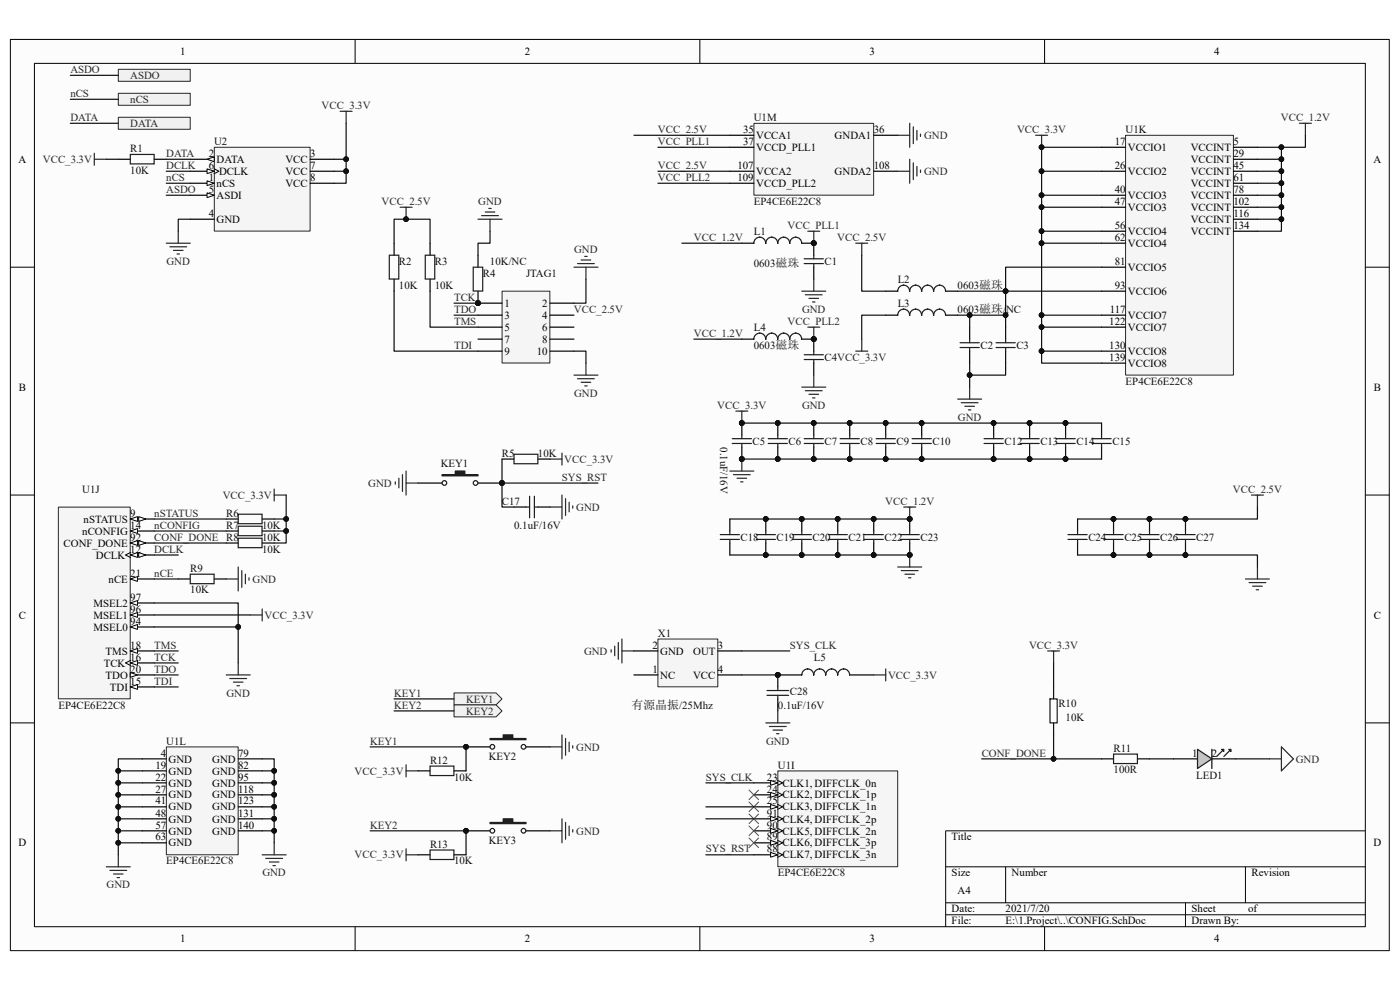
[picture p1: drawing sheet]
<svg xmlns="http://www.w3.org/2000/svg" width="297mm" height="210mm" viewBox="0 0 297 210" stroke-linecap="round" stroke-linejoin="round" font-family="sans-serif">
<path d="M2.2 8.4h292.5v193.3h-292.5z" fill="#fcfcfc"/>
<path d="M2.2 8.4h292.5v193.3h-292.5z" fill="none" stroke="#000" stroke-width=".21"/>
<path d="M7.3 13.5h282.3v183.1h-282.3z" fill="#fcfcfc"/>
<g fill="none" stroke="#000" stroke-width=".21">
<path d="M7.3 13.4h282.3v183.2h-282.3zM75.3 8.3v5.1M148.5 8.3v5.1M221.6 8.3v5.1M2.2 56.7h5.1M289.7 56.7h5M2.2 105h5.1M289.7 105h5M2.2 153.3h5.1M289.7 153.3h5M289.7 176.2h-89.1v20.4M75.3 196.6v5.1"/>
<path d="M148.5 196.6v5.1M200.6 183.9h89.1M200.6 191.5h89.1M200.6 194h89.1M213.3 183.9v7.6M221.6 196.6v5.1M251.5 191.5v5.1M264.2 183.9v7.6"/>
</g>
<path d="M83.6 51.6v2.5M83.6 59.2v2.6M91.2 51.6v2.5M91.2 59.2v2.6M101.4 54.1v2.6M101.4 61.8v2.5" fill="none" stroke="#000" stroke-width=".25"/>
<path d="M82.6 54.1h2v5.1h-2zM90.2 54.1h2v5.1h-2zM100.4 56.7h2v5h-2z" fill="none" stroke="#1c1c1c" stroke-width=".25"/>
<circle cx="101.4" cy="64.3" r=".5" fill="#0e0e0e" stroke="#0e0e0e" stroke-width=".21"/>
<path d="M72.2 23.6h2.5M73.4 23.6v2.6M35.3 51.6h5.1M36 52.4h3.6M36.8 53.1h2M37.6 53.9h.5M37.8 49v2.6" fill="none" stroke="#262626" stroke-width=".25"/>
<path d="M106.5 61.8h10.1v15.2h-10.1z" fill="#f5f5f5"/>
<path d="M106.5 61.8h10.1v15.2h-10.1z" fill="none" stroke="#262626" stroke-width=".21"/>
<path d="M101.4 64.3h5.1M101.4 66.9h5.1M101.4 69.4h5.1M101.4 71.9h5.1M101.4 74.5h5.1M116.7 64.3h5.1M116.7 66.9h5.1M116.7 69.4h5.1M116.7 71.9h5.1M116.7 74.5h5.1" fill="none" stroke="#000" stroke-width=".25"/>
<circle cx="101.4" cy="64.3" r=".5" fill="#0e0e0e" stroke="#0e0e0e" stroke-width=".21"/>
<path d="M45.5 31.3h20.3v17.7h-20.3z" fill="#f5f5f5"/>
<path d="M45.5 31.2h20.3v17.8h-20.3z" fill="none" stroke="#262626" stroke-width=".21"/>
<path d="M40.4 38.9h5" fill="none" stroke="#000" stroke-width=".25"/>
<path d="M43.9 38.4l1.5 .5-1.5 .5z" fill="#fcfcfc"/>
<path d="M43.9 38.4l1.5 .5-1.5 .5z" fill="none" stroke="#000" stroke-width=".21"/>
<path d="M40.4 33.8h5" fill="none" stroke="#000" stroke-width=".25"/>
<path d="M43.9 33.8l1.5-.5v1z" fill="#fcfcfc"/>
<path d="M43.9 33.8l1.5-.5v1z" fill="none" stroke="#000" stroke-width=".21"/>
<path d="M65.8 33.8h5.1M40.4 46.5h5M40.4 41.4h5" fill="none" stroke="#000" stroke-width=".25"/>
<path d="M43.9 40.9l1.5 .5-1.5 .5z" fill="#fcfcfc"/>
<path d="M45.4 35.8l1.1 .5-1.1 .5M43.9 40.9l1.5 .5-1.5 .5z" fill="none" stroke="#000" stroke-width=".21"/>
<path d="M40.4 36.3h5" fill="none" stroke="#000" stroke-width=".25"/>
<path d="M43.9 35.8l1.5 .5-1.5 .5z" fill="#fcfcfc"/>
<path d="M43.9 35.8l1.5 .5-1.5 .5z" fill="none" stroke="#000" stroke-width=".21"/>
<path d="M65.8 36.3h5.1M65.8 38.9h5.1" fill="none" stroke="#000" stroke-width=".25"/>
<path d="M160 26.2h25.3v15.2h-25.3z" fill="#f5f5f5"/>
<path d="M159.9 26.2h25.4v15.2h-25.4z" fill="none" stroke="#262626" stroke-width=".21"/>
<path d="M154.8 28.7h5.1M154.8 36.3h5.1M154.8 31.2h5.1M154.8 38.9h5.1M185.4 28.7h5M185.4 36.3h5M157.4 51.6h2.5M170.1 51.6h2.5v2.5M172.6 56.7v2.5M157.4 71.9h2.5M170.1 71.9h2.5v2.6M172.6 77v2.6" fill="none" stroke="#000" stroke-width=".25"/>
<g fill="#0e0e0e" stroke="#0e0e0e" stroke-width=".21">
<circle cx="172.6" cy="51.6" r=".5"/>
<circle cx="172.6" cy="71.9" r=".5"/>
</g>
<path d="M170.1 51.6a1.26 1.26 0 0 0-1.3-1.3 1.26 1.26 0 0 0-1.3 1.3 1.26 1.26 0 0 0-1.2-1.3 1.26 1.26 0 0 0-1.3 1.3 1.26 1.26 0 0 0-1.3-1.3 1.26 1.26 0 0 0-1.2 1.3h-.1a1.26 1.26 0 0 0-1.2-1.3 1.26 1.26 0 0 0-1.3 1.3M170.6 54.9h4.1M170.6 55.9h4.1M172.6 54.1v.8M172.6 55.9v.8M170.1 71.9a1.26 1.26 0 0 0-1.3-1.2 1.26 1.26 0 0 0-1.3 1.2 1.26 1.26 0 0 0-1.2-1.2 1.26 1.26 0 0 0-1.3 1.2 1.26 1.26 0 0 0-1.3-1.2 1.26 1.26 0 0 0-1.2 1.2h-.1a1.26 1.26 0 0 0-1.2-1.2 1.26 1.26 0 0 0-1.3 1.2M170.6 75.2h4.1M170.6 76.3h4.1M172.6 74.5v.7M172.6 76.3v.7" fill="none" stroke="#1c1c1c" stroke-width=".25"/>
<g fill="none" stroke="#262626" stroke-width=".25">
<path d="M190.4 28.7h2.6M190.4 36.3h2.6M193 26.2v5M193 33.8v5.1M193.8 26.9v3.6M193.8 34.5v3.6M194.5 27.7v2M194.5 35.3v2M195.3 28.4v.5M195.3 36.1v.5M171.4 49h2.5M172.6 49v2.6"/>
<path d="M172.6 59.2v2.6M170.1 61.8h5.1M170.9 62.5h3.5M171.4 69.4h2.5M171.6 63.3h2.1M172.4 64.1h.5M172.6 69.4v2.5M172.6 79.6v2.5M170.1 82.1h5.1M170.9 82.9h3.5M171.6 83.6h2.1M172.4 84.4h.5"/>
</g>
<path d="M165 163.6h25.4v20.3h-25.4z" fill="#f5f5f5"/>
<path d="M165 163.5h25.4v20.4h-25.4z" fill="none" stroke="#262626" stroke-width=".21"/>
<path d="M159.9 166.1h5.1" fill="none" stroke="#000" stroke-width=".25"/>
<path d="M165 165.6l1 .5-1 .5" fill="none" stroke="#000" stroke-width=".21"/>
<path d="M163.5 165.6l1.5 .5-1.5 .5z" fill="#fcfcfc"/>
<path d="M163.5 165.6l1.5 .5-1.5 .5zM165 168.1l1 .5-1 .5" fill="none" stroke="#000" stroke-width=".21"/>
<path d="M159.9 168.6h5.1" fill="none" stroke="#000" stroke-width=".25"/>
<path d="M163.5 168.1l1.5 .5-1.5 .5z" fill="#fcfcfc"/>
<path d="M163.5 168.1l1.5 .5-1.5 .5zM165 170.6l1 .5-1 .6" fill="none" stroke="#000" stroke-width=".21"/>
<path d="M159.9 171.1h5.1" fill="none" stroke="#000" stroke-width=".25"/>
<path d="M163.5 170.6l1.5 .5-1.5 .6z" fill="#fcfcfc"/>
<path d="M163.5 170.6l1.5 .5-1.5 .6zM165 173.2l1 .5-1 .5" fill="none" stroke="#000" stroke-width=".21"/>
<path d="M159.9 173.7h5.1" fill="none" stroke="#000" stroke-width=".25"/>
<path d="M163.5 173.2l1.5 .5-1.5 .5z" fill="#fcfcfc"/>
<path d="M163.5 173.2l1.5 .5-1.5 .5zM165 175.7l1 .5-1 .5" fill="none" stroke="#000" stroke-width=".21"/>
<path d="M159.9 176.2h5.1" fill="none" stroke="#000" stroke-width=".25"/>
<path d="M163.5 175.7l1.5 .5-1.5 .5z" fill="#fcfcfc"/>
<path d="M163.5 175.7l1.5 .5-1.5 .5zM165 178.3l1 .5-1 .5" fill="none" stroke="#000" stroke-width=".21"/>
<path d="M159.9 178.8h5.1" fill="none" stroke="#000" stroke-width=".25"/>
<path d="M163.5 178.3l1.5 .5-1.5 .5z" fill="#fcfcfc"/>
<path d="M163.5 178.3l1.5 .5-1.5 .5zM165 180.8l1 .5-1 .5" fill="none" stroke="#000" stroke-width=".21"/>
<path d="M159.9 181.3h5.1" fill="none" stroke="#000" stroke-width=".25"/>
<path d="M163.5 180.8l1.5 .5-1.5 .5z" fill="#fcfcfc"/>
<path d="M163.5 180.8l1.5 .5-1.5 .5z" fill="none" stroke="#000" stroke-width=".21"/>
<path d="M35.3 158.5h15.2v22.8h-15.2z" fill="#f5f5f5"/>
<path d="M35.3 158.4h15.2v22.9h-15.2z" fill="none" stroke="#262626" stroke-width=".21"/>
<g fill="none" stroke="#000" stroke-width=".25">
<path d="M165 148.3v2.5M170.1 143.2h-5.1v2.5M180.3 143.2h5.1M30.2 163.5h5.1M30.2 168.6h5.1M30.2 171.1h5.1M30.2 173.7h5.1M30.2 176.2h5.1M30.2 178.8h5.1M30.2 166.1h5.1M30.2 161h5.1M50.5 163.5h5.1"/>
<path d="M50.5 168.6h5.1M50.5 171.1h5.1M50.5 173.7h5.1M50.5 176.2h5.1M50.5 166.1h5.1M50.5 161h5.1"/>
</g>
<circle cx="165" cy="143.2" r=".5" fill="#0e0e0e" stroke="#0e0e0e" stroke-width=".21"/>
<path d="M162.7 147.5h4.6M162.7 146.5h4.6M165 145.7v.8M165 147.5v.8M180.2 143.2a1.26 1.26 0 0 0-1.2-1.3 1.26 1.26 0 0 0-1.3 1.3 1.26 1.26 0 0 0-1.2-1.3h-.1a1.26 1.26 0 0 0-1.2 1.3 1.26 1.26 0 0 0-1.3-1.3 1.26 1.26 0 0 0-1.3 1.3 1.26 1.26 0 0 0-1.2-1.3 1.26 1.26 0 0 0-1.3 1.3" fill="none" stroke="#1c1c1c" stroke-width=".25"/>
<g fill="none" stroke="#262626" stroke-width=".25">
<path d="M129.6 137.8v.5M130.4 137.1v2M131.2 136.3v3.6M131.9 135.5v5.1M131.9 138.1h2.6M162.5 153.3h5M163.2 154.1h3.6M164 154.9h2M164.8 155.6h.5M165 150.8v2.5M185.4 143.2h2.5M187.9 141.9v2.5"/>
<path d="M58.2 178.8v2.5M22.6 183.9h5M23.3 184.6h3.6M24.1 185.4h2M24.8 186.2h.5M25.1 181.3v2.6M55.6 181.3h5.1M56.4 182.1h3.5M57.1 182.9h2.1M57.9 183.6h.5"/>
</g>
<path d="M12.4 107.6h15.2v40.6h-15.2z" fill="#f5f5f5"/>
<path d="M12.4 107.6h15.2v40.6h-15.2z" fill="none" stroke="#262626" stroke-width=".21"/>
<path d="M27.6 145.7h5.1" fill="none" stroke="#000" stroke-width=".25"/>
<path d="M27.6 145.7l1.6-.5v1z" fill="#fcfcfc"/>
<path d="M27.6 145.7l1.6-.5v1z" fill="none" stroke="#000" stroke-width=".21"/>
<path d="M27.6 143.2h5.1" fill="none" stroke="#000" stroke-width=".25"/>
<path d="M27.6 142.7l1.6 .5-1.6 .5z" fill="#fcfcfc"/>
<path d="M27.6 142.7l1.6 .5-1.6 .5zM27.6 140.1l-1 .5 1 .5" fill="none" stroke="#000" stroke-width=".21"/>
<path d="M27.6 140.6h5.1" fill="none" stroke="#000" stroke-width=".25"/>
<path d="M27.6 140.6l1.6-.5v1z" fill="#fcfcfc"/>
<path d="M27.6 140.6l1.6-.5v1z" fill="none" stroke="#000" stroke-width=".21"/>
<path d="M27.6 138.1h5.1" fill="none" stroke="#000" stroke-width=".25"/>
<path d="M27.6 138.1l1.6-.5v1z" fill="#fcfcfc"/>
<path d="M27.6 138.1l1.6-.5v1z" fill="none" stroke="#000" stroke-width=".21"/>
<path d="M27.6 133h5.1" fill="none" stroke="#000" stroke-width=".25"/>
<path d="M27.6 133l1.6-.5v1z" fill="#fcfcfc"/>
<path d="M27.6 133l1.6-.5v1z" fill="none" stroke="#000" stroke-width=".21"/>
<path d="M27.6 130.4h5.1" fill="none" stroke="#000" stroke-width=".25"/>
<path d="M27.6 130.4l1.6-.5v1.1z" fill="#fcfcfc"/>
<path d="M27.6 130.4l1.6-.5v1.1z" fill="none" stroke="#000" stroke-width=".21"/>
<path d="M27.6 127.9h5.1" fill="none" stroke="#000" stroke-width=".25"/>
<path d="M27.6 127.9l1.6-.5v1z" fill="#fcfcfc"/>
<path d="M27.6 127.9l1.6-.5v1z" fill="none" stroke="#000" stroke-width=".21"/>
<path d="M27.6 122.8h5.1" fill="none" stroke="#000" stroke-width=".25"/>
<path d="M27.6 122.8l1.6-.5v1z" fill="#fcfcfc"/>
<path d="M27.6 117.2l-1 .5 1 .5M27.6 122.8l1.6-.5v1z" fill="none" stroke="#000" stroke-width=".21"/>
<path d="M27.6 117.7h5.1" fill="none" stroke="#000" stroke-width=".25"/>
<path d="M27.6 117.7l1.6-.5v1z" fill="#fcfcfc"/>
<path d="M27.6 117.7l1.6-.5v1z" fill="none" stroke="#000" stroke-width=".21"/>
<path d="M29.4 117.2l1.5 .5-1.5 .5z" fill="#fcfcfc"/>
<path d="M29.4 117.2l1.5 .5-1.5 .5z" fill="none" stroke="#000" stroke-width=".21"/>
<path d="M27.6 115.2h5.1" fill="none" stroke="#000" stroke-width=".25"/>
<path d="M27.6 115.2l1.6-.5v1z" fill="#fcfcfc"/>
<path d="M27.6 115.2l1.6-.5v1z" fill="none" stroke="#000" stroke-width=".21"/>
<path d="M29.4 114.7l1.5 .5-1.5 .5z" fill="#fcfcfc"/>
<path d="M29.4 114.7l1.5 .5-1.5 .5z" fill="none" stroke="#000" stroke-width=".21"/>
<path d="M27.6 112.6h5.1" fill="none" stroke="#000" stroke-width=".25"/>
<path d="M27.6 112.6l1.6-.5v1.1z" fill="#fcfcfc"/>
<path d="M27.6 112.6l1.6-.5v1.1z" fill="none" stroke="#000" stroke-width=".21"/>
<path d="M27.6 110.1h5.1" fill="none" stroke="#000" stroke-width=".25"/>
<path d="M27.6 110.1l1.6-.5v1z" fill="#fcfcfc"/>
<path d="M27.6 110.1l1.6-.5v1z" fill="none" stroke="#000" stroke-width=".21"/>
<path d="M29.4 109.6l1.5 .5-1.5 .5z" fill="#fcfcfc"/>
<path d="M29.4 109.6l1.5 .5-1.5 .5z" fill="none" stroke="#000" stroke-width=".21"/>
<path d="M48 110.1h2.5M55.6 110.1h2.6" fill="none" stroke="#000" stroke-width=".25"/>
<path d="M50.5 109.1h5.1v2h-5.1z" fill="none" stroke="#1c1c1c" stroke-width=".25"/>
<path d="M58.2 103.7v2.6M58.2 105h2.5" fill="none" stroke="#262626" stroke-width=".25"/>
<path d="M238.8 28.7h22.9v50.9h-22.9z" fill="#f5f5f5"/>
<path d="M238.8 28.7h22.9v50.9h-22.9z" fill="none" stroke="#262626" stroke-width=".21"/>
<g fill="none" stroke="#000" stroke-width=".25">
<path d="M233.7 31.2h5.1M233.7 36.3h5.1M261.7 31.2h5.1M261.7 33.8h5.1M261.7 36.3h5.1M261.7 38.9h5.1M233.7 41.4h5.1M233.7 44h5.1M233.7 49h5.1M233.7 51.6h5.1M233.7 56.7h5.1M261.7 41.4h5.1"/>
<path d="M261.7 44h5.1M261.7 46.5h5.1M261.7 49h5.1M205.7 69.4v2.5M205.7 74.5v2.5M213.3 69.4v2.5M213.3 74.5v2.5M233.7 61.8h5.1M233.7 66.9h5.1M233.7 69.4h5.1M233.7 74.5h5.1M233.7 77h5.1"/>
<path d="M157.4 89.7v2.6M157.4 94.8v2.6M165 89.7v2.6M165 94.8v2.6M172.6 89.7v2.6M172.6 94.8v2.6M180.3 89.7v2.6M180.3 94.8v2.6M187.9 89.7v2.6M187.9 94.8v2.6M195.5 89.7v2.6M195.5 94.8v2.6"/>
<path d="M210.8 89.7v2.6M210.8 94.8v2.6M218.4 89.7v2.6M218.4 94.8v2.6M226.1 89.7v2.6M226.1 94.8v2.6M233.7 89.7v2.6M233.7 94.8v2.6M154.8 110.1v2.5M154.8 115.2v2.5M162.5 110.1v2.5M162.5 115.2v2.5"/>
<path d="M170.1 110.1v2.5M170.1 115.2v2.5M177.7 110.1v2.5M177.7 115.2v2.5M185.4 110.1v2.5M185.4 115.2v2.5M193 110.1v2.5M193 115.2v2.5M228.6 110.1v2.5M228.6 115.2v2.5M236.2 110.1v2.5M236.2 115.2v2.5"/>
<path d="M243.9 110.1v2.5M243.9 115.2v2.5M251.5 110.1v2.5M251.5 115.2v2.5M223.5 145.7v2.6M223.5 153.3v2.6M257.1 158.9v4.1M249 161h5M257.1 161h5.1"/>
</g>
<g fill="none" stroke="#262626" stroke-width=".25">
<path d="M219.7 28.7h2.5M221 28.7v2.5M275.7 26.2h2.5M276.9 26.2v2.5M154.8 99.9h5.1M156.1 87.2h2.5M157.4 87.2v2.5M157.4 97.4v2.5M155.6 100.7h3.6M156.4 101.4h2M157.1 102.2h.5M191.7 107.6h2.6"/>
<path d="M193 107.6v2.5M193 117.7v2.6M265.5 105h2.5M266.8 105v2.6M53.1 130.4h2.5M55.6 129.2v2.5M190.4 120.3h5.1M191.2 121h3.6M192 121.8h2M192.7 122.6h.5M222.2 138.1h2.6M223.5 138.1v2.5"/>
<path d="M264.2 122.8h5.1M265 123.6h3.5M265.7 124.3h2.1M266.5 125.1h.5M266.8 120.3v2.5M48 143.2h5.1M48.8 143.9h3.5M49.5 144.7h2.1M50.3 145.5h.5M50.5 140.6v2.6M271.8 158.4l2.6 2.6-2.6 2.5zM269.3 161h2.5"/>
</g>
<g fill="#0e0e0e" stroke="#0e0e0e" stroke-width=".21">
<circle cx="221" cy="31.2" r=".5"/>
<circle cx="157.4" cy="97.4" r=".5"/>
<circle cx="157.4" cy="89.7" r=".5"/>
<circle cx="165" cy="97.4" r=".5"/>
<circle cx="165" cy="89.7" r=".5"/>
<circle cx="172.6" cy="97.4" r=".5"/>
<circle cx="172.6" cy="89.7" r=".5"/>
<circle cx="180.3" cy="97.4" r=".5"/>
<circle cx="180.3" cy="89.7" r=".5"/>
<circle cx="187.9" cy="97.4" r=".5"/>
<circle cx="187.9" cy="89.7" r=".5"/>
<circle cx="195.5" cy="97.4" r=".5"/>
<circle cx="195.5" cy="89.7" r=".5"/>
<circle cx="210.8" cy="97.4" r=".5"/>
<circle cx="210.8" cy="89.7" r=".5"/>
<circle cx="218.4" cy="97.4" r=".5"/>
<circle cx="218.4" cy="89.7" r=".5"/>
<circle cx="226" cy="97.4" r=".5"/>
<circle cx="226" cy="89.7" r=".5"/>
<circle cx="162.4" cy="117.7" r=".5"/>
<circle cx="162.4" cy="110.1" r=".5"/>
<circle cx="170.1" cy="117.7" r=".5"/>
<circle cx="170.1" cy="110.1" r=".5"/>
<circle cx="177.7" cy="117.7" r=".5"/>
<circle cx="177.7" cy="110.1" r=".5"/>
<circle cx="185.3" cy="117.7" r=".5"/>
<circle cx="185.3" cy="110.1" r=".5"/>
<circle cx="193" cy="117.7" r=".5"/>
<circle cx="193" cy="110.1" r=".5"/>
<circle cx="236.2" cy="117.7" r=".5"/>
<circle cx="236.2" cy="110.1" r=".5"/>
<circle cx="243.9" cy="117.7" r=".5"/>
<circle cx="243.9" cy="110.1" r=".5"/>
<circle cx="251.5" cy="117.7" r=".5"/>
<circle cx="251.5" cy="110.1" r=".5"/>
</g>
<g fill="none" stroke="#1c1c1c" stroke-width=".25">
<path d="M203.7 72.7h4M203.7 73.7h4M205.7 71.9v.8M205.7 73.7v.8M211.3 72.7h4.1M211.3 73.7h4.1M213.3 71.9v.8M213.3 73.7v.8M155.3 93.1h4.1M155.3 94.1h4.1M157.4 92.3v.8M157.4 94.1v.7"/>
<path d="M163 93.1h4M163 94.1h4M165 92.3v.8M165 94.1v.7M170.6 93.1h4.1M170.6 94.1h4.1M172.6 92.3v.8M172.6 94.1v.7M178.2 93.1h4.1M178.2 94.1h4.1M180.3 92.3v.8M180.3 94.1v.7"/>
<path d="M185.9 93.1h4M185.9 94.1h4M187.9 92.3v.8M187.9 94.1v.7M193.5 93.1h4.1M193.5 94.1h4.1M195.5 92.3v.8M195.5 94.1v.7M208.8 93.1h4M208.8 94.1h4M210.8 92.3v.8M210.8 94.1v.7"/>
<path d="M216.4 93.1h4.1M216.4 94.1h4.1M218.4 92.3v.8M218.4 94.1v.7M224 93.1h4.1M224 94.1h4.1M226.1 92.3v.8M226.1 94.1v.7M231.7 93.1h4M231.7 94.1h4M233.7 92.3v.8M233.7 94.1v.7"/>
<path d="M152.8 113.4h4.1M152.8 114.4h4.1M154.8 112.6v.8M154.8 114.4v.8M160.4 113.4h4.1M160.4 114.4h4.1M162.5 112.6v.8M162.5 114.4v.8M168.1 113.4h4M168.1 114.4h4M170.1 112.6v.8M170.1 114.4v.8"/>
<path d="M175.7 113.4h4.1M175.7 114.4h4.1M177.7 112.6v.8M177.7 114.4v.8M183.3 113.4h4.1M183.3 114.4h4.1M185.4 112.6v.8M185.4 114.4v.8M191 113.4h4M191 114.4h4M193 112.6v.8M193 114.4v.8"/>
<path d="M226.6 113.4h4M226.6 114.4h4M228.6 112.6v.8M228.6 114.4v.8M234.2 113.4h4.1M234.2 114.4h4.1M236.2 112.6v.8M236.2 114.4v.8M241.8 113.4h4.1M241.8 114.4h4.1M243.9 112.6v.8M243.9 114.4v.8"/>
<path d="M249.5 113.4h4M249.5 114.4h4M251.5 112.6v.8M251.5 114.4v.8M222.8 148.3h1.5v5h-1.5z"/>
</g>
<path d="M254 158.9l3.1 2.1-3.1 2z" fill="#c0c0c0"/>
<path d="M254 158.9l3.1 2.1-3.1 2z" fill="none" stroke="#1c1c1c" stroke-width=".25"/>
<path d="M259.1 158.9h.5v.5z" fill="#c0c0c0"/>
<path d="M259.1 158.9h.5v.5z" fill="none" stroke="#1c1c1c" stroke-width=".21"/>
<path d="M260.7 158.9h.5v.5z" fill="#c0c0c0"/>
<path d="M260.7 158.9h.5v.5z" fill="none" stroke="#1c1c1c" stroke-width=".21"/>
<path d="M259.4 159.2l-1.3 1.3M260.9 159.2l-1.3 1.3" fill="none" stroke="#1c1c1c" stroke-width=".25"/>
<path d="M88.7 102.5h5.1M101.4 102.5h5.1" fill="none" stroke="#000" stroke-width=".25"/>
<circle cx="106.5" cy="102.5" r=".5" fill="#0e0e0e" stroke="#0e0e0e" stroke-width=".21"/>
<path d="M93.8 100.7h2.8v-.8h2v.8h2.8v.2h-7.6z" fill-rule="evenodd" fill="#1c1c1c"/>
<g fill="none" stroke="#1c1c1c" stroke-width=".25">
<path d="M109 96.4h5.1v2h-5.1zM50.5 111.6h5.1v2h-5.1zM50.5 114.2h5.1v2h-5.1zM93.8 100.7h2.8v-.8h2v.8h2.8v.2h-7.6zM111.6 107.6h.7M112.3 105.3v4.5M113.4 107.6h.7M113.4 105.3v4.5"/>
<circle cx="94.3" cy="102.5" r=".5"/>
<circle cx="100.9" cy="102.5" r=".5"/>
</g>
<g fill="#0e0e0e" stroke="#0e0e0e" stroke-width=".21">
<circle cx="106.5" cy="102.5" r=".5"/>
<circle cx="86.1" cy="46.5" r=".5"/>
</g>
<g fill="none" stroke="#262626" stroke-width=".25">
<path d="M84.9 44h2.5M86.1 44v2.5M101.4 46.5h5.1M102.2 45.7h3.5M102.9 45h2.1M103.7 44.2h.5M104 46.5v2.5M121.8 56.7h5M122.5 55.9h3.6M123.3 55.2h2M124 54.4h.6M124.3 56.7v2.5"/>
<path d="M121.8 79.6h5M124.3 77v2.6M86.1 99.9v5.1M116.7 97.4h2.5M119.2 96.1v2.5M122.5 80.3h3.6M123.3 81.1h2M124 81.9h.6M83.9 102.2v.5M84.6 101.4v2.1M85.4 100.7v3.5M86.1 102.5h2.6"/>
<path d="M116.7 107.6h2.5M119.2 105v5.1M120 105.8v3.5M120.7 106.5v2.1M121.5 107.3v.5"/>
</g>
<path d="M106.5 97.4h2.5M114.1 97.4h2.6M48 112.6h2.5M48 115.2h2.5M55.6 112.6h2.6M55.6 115.2h2.6M109 107.6h2.6M114.1 107.6h2.6" fill="none" stroke="#000" stroke-width=".25"/>
<path d="M139.6 135.6h12.7v10.1h-12.7z" fill="#f5f5f5"/>
<path d="M139.6 135.6h12.7v10.1h-12.7z" fill="none" stroke="#262626" stroke-width=".21"/>
<path d="M37.8 122.8h2.6M45.4 122.8h2.6M134.5 138.1h5.1M152.3 138.1h5.1M134.5 143.2h5.1M152.3 143.2h5.1M233.7 161h2.5M241.3 161h2.6" fill="none" stroke="#000" stroke-width=".25"/>
<path d="M40.4 121.8h5v2h-5zM236.2 160h5.1v2h-5.1z" fill="none" stroke="#1c1c1c" stroke-width=".25"/>
<path d="M48 122.8h2.5M50.5 120.3v5.1M51.3 121v3.6M52.1 121.8v2M52.8 122.6v.5" fill="none" stroke="#262626" stroke-width=".25"/>
<g fill="#f0f0f0" stroke="#262626" stroke-width=".21">
<path d="M25.1 14.7h15.3v2.5h-15.3z" fill-rule="evenodd"/>
<path d="M25.1 19.8h15.3v2.5h-15.3z" fill-rule="evenodd"/>
<path d="M25.1 24.9h15.3v2.5h-15.3z" fill-rule="evenodd"/>
</g>
<path d="M187.9 61.8h2.5M187.9 66.9h2.5M200.6 61.8h2.6M200.6 66.9h2.6M98.9 158.4h5.1M111.6 158.4h5.1" fill="none" stroke="#000" stroke-width=".25"/>
<path d="M193 61.8a1.26 1.26 0 0 0-1.3-1.3 1.26 1.26 0 0 0-1.3 1.3M193 66.9v-.1a1.26 1.26 0 0 0-1.3-1.2 1.26 1.26 0 0 0-1.3 1.3M195.5 61.8a1.26 1.26 0 0 0-1.2-1.3h-.1a1.26 1.26 0 0 0-1.2 1.3M195.5 66.9v-.1a1.26 1.26 0 0 0-1.2-1.2h-.1a1.26 1.26 0 0 0-1.2 1.3M198 61.8a1.26 1.26 0 0 0-1.2-1.3 1.26 1.26 0 0 0-1.3 1.3M198 66.9v-.1a1.26 1.26 0 0 0-1.2-1.2 1.26 1.26 0 0 0-1.3 1.3M200.6 61.8a1.26 1.26 0 0 0-1.3-1.3 1.26 1.26 0 0 0-1.2 1.3M200.6 66.9v-.1a1.26 1.26 0 0 0-1.3-1.2 1.26 1.26 0 0 0-1.2 1.3" fill="none" stroke="#1c1c1c" stroke-width=".25"/>
<path d="M181.5 51.6h2.6M182.8 51.6v2.5M181.5 74.5h2.6M182.8 71.9v2.6M203.2 84.7h5M203.9 85.4h3.6M204.7 86.2h2M205.5 86.9h.5M205.7 82.1v2.6" fill="none" stroke="#262626" stroke-width=".25"/>
<path d="M158.9 167.6l2 2M158.9 170.1l2 2.1M158.9 177.8l2 2M158.9 172.7l2 2M158.9 175.2l2 2.1M160.9 167.6l-2 2M160.9 170.1l-2 2.1M160.9 177.8l-2 2M160.9 172.7l-2 2M160.9 175.2l-2 2.1" fill="none" stroke="#4c4c4c" stroke-width=".21"/>
<circle cx="98.9" cy="158.4" r=".5" fill="#0e0e0e" stroke="#0e0e0e" stroke-width=".21"/>
<path d="M104 156.7h2.8v-.8h2v.8h2.8v.2h-7.6z" fill-rule="evenodd" fill="#1c1c1c"/>
<g fill="none" stroke="#1c1c1c" stroke-width=".25">
<path d="M104 156.7h2.8v-.8h2v.8h2.8v.2h-7.6zM91.2 162.5h5.1v2h-5.1z"/>
<circle cx="104.4" cy="158.4" r=".5"/>
<circle cx="111.1" cy="158.4" r=".5"/>
</g>
<g fill="#0e0e0e" stroke="#0e0e0e" stroke-width=".21">
<circle cx="98.9" cy="158.4" r=".5"/>
<circle cx="98.9" cy="176.2" r=".5"/>
</g>
<path d="M116.7 158.4h2.5M119.2 155.9v5.1M120 156.7v3.5M120.7 157.4v2M121.5 158.2v.5M86.1 162.2v2.6M86.1 163.5h2.6" fill="none" stroke="#262626" stroke-width=".25"/>
<path d="M88.7 163.5h2.5M96.3 163.5h2.6M98.9 176.2h5.1M111.6 176.2h5.1" fill="none" stroke="#000" stroke-width=".25"/>
<path d="M104 174.5h2.8v-.8h2v.8h2.8v.2h-7.6z" fill-rule="evenodd" fill="#1c1c1c"/>
<g fill="none" stroke="#1c1c1c" stroke-width=".25">
<path d="M27.6 32.8h5.1v2h-5.1zM104 174.5h2.8v-.8h2v.8h2.8v.2h-7.6zM91.2 180.3h5.1v2h-5.1z"/>
<circle cx="104.4" cy="176.2" r=".5"/>
<circle cx="111.1" cy="176.2" r=".5"/>
</g>
<g fill="#0e0e0e" stroke="#0e0e0e" stroke-width=".21">
<circle cx="98.9" cy="176.2" r=".5"/>
<circle cx="101.4" cy="64.3" r=".5"/>
<circle cx="165" cy="143.2" r=".5"/>
<circle cx="25.1" cy="163.5" r=".5"/>
<circle cx="25.1" cy="166" r=".5"/>
<circle cx="25.1" cy="168.6" r=".5"/>
<circle cx="25.1" cy="171.1" r=".5"/>
<circle cx="25.1" cy="173.7" r=".5"/>
<circle cx="25.1" cy="176.2" r=".5"/>
<circle cx="25.1" cy="178.8" r=".5"/>
<circle cx="58.2" cy="163.5" r=".5"/>
<circle cx="58.2" cy="166" r=".5"/>
<circle cx="58.2" cy="168.6" r=".5"/>
<circle cx="58.2" cy="171.1" r=".5"/>
<circle cx="58.2" cy="173.7" r=".5"/>
<circle cx="58.2" cy="176.2" r=".5"/>
<circle cx="221" cy="36.3" r=".5"/>
<circle cx="221" cy="41.4" r=".5"/>
<circle cx="221" cy="43.9" r=".5"/>
<circle cx="221" cy="49" r=".5"/>
<circle cx="221" cy="51.6" r=".5"/>
<circle cx="221" cy="74.5" r=".5"/>
<circle cx="271.8" cy="46.5" r=".5"/>
<circle cx="271.8" cy="43.9" r=".5"/>
<circle cx="271.8" cy="41.4" r=".5"/>
<circle cx="271.8" cy="38.9" r=".5"/>
<circle cx="271.8" cy="36.3" r=".5"/>
<circle cx="271.8" cy="33.8" r=".5"/>
<circle cx="271.8" cy="31.2" r=".5"/>
<circle cx="157.4" cy="89.7" r=".5"/>
<circle cx="165" cy="89.7" r=".5"/>
<circle cx="172.6" cy="89.7" r=".5"/>
<circle cx="180.3" cy="89.7" r=".5"/>
<circle cx="187.9" cy="89.7" r=".5"/>
<circle cx="195.5" cy="89.7" r=".5"/>
<circle cx="210.8" cy="89.7" r=".5"/>
<circle cx="218.4" cy="89.7" r=".5"/>
<circle cx="226" cy="89.7" r=".5"/>
<circle cx="157.4" cy="97.4" r=".5"/>
<circle cx="165" cy="97.4" r=".5"/>
<circle cx="172.6" cy="97.4" r=".5"/>
<circle cx="180.3" cy="97.4" r=".5"/>
<circle cx="187.9" cy="97.4" r=".5"/>
<circle cx="195.5" cy="97.4" r=".5"/>
<circle cx="210.8" cy="97.4" r=".5"/>
<circle cx="218.4" cy="97.4" r=".5"/>
<circle cx="226" cy="97.4" r=".5"/>
<circle cx="193" cy="110.1" r=".5"/>
<circle cx="185.3" cy="110.1" r=".5"/>
<circle cx="177.7" cy="110.1" r=".5"/>
<circle cx="170.1" cy="110.1" r=".5"/>
<circle cx="162.4" cy="110.1" r=".5"/>
<circle cx="162.4" cy="117.7" r=".5"/>
<circle cx="170.1" cy="117.7" r=".5"/>
<circle cx="177.7" cy="117.7" r=".5"/>
<circle cx="185.3" cy="117.7" r=".5"/>
<circle cx="193" cy="117.7" r=".5"/>
<circle cx="106.5" cy="102.5" r=".5"/>
<circle cx="60.7" cy="110.1" r=".5"/>
<circle cx="60.7" cy="112.6" r=".5"/>
<circle cx="86.1" cy="46.5" r=".5"/>
<circle cx="73.4" cy="33.8" r=".5"/>
<circle cx="73.4" cy="36.3" r=".5"/>
<circle cx="251.5" cy="117.7" r=".5"/>
<circle cx="243.9" cy="117.7" r=".5"/>
<circle cx="236.2" cy="117.7" r=".5"/>
<circle cx="251.5" cy="110.1" r=".5"/>
<circle cx="243.9" cy="110.1" r=".5"/>
<circle cx="236.2" cy="110.1" r=".5"/>
<circle cx="50.5" cy="133" r=".5"/>
<circle cx="221" cy="69.4" r=".5"/>
<circle cx="221" cy="66.8" r=".5"/>
<circle cx="221" cy="31.2" r=".5"/>
<circle cx="213.3" cy="61.8" r=".5"/>
<circle cx="205.7" cy="66.8" r=".5"/>
<circle cx="205.7" cy="79.6" r=".5"/>
<circle cx="223.5" cy="161" r=".5"/>
<circle cx="98.9" cy="158.4" r=".5"/>
<circle cx="213.3" cy="66.8" r=".5"/>
</g>
<path d="M20 32.5v2.6M20 33.8h2.6M116.7 176.2h2.5M119.2 173.7v5.1M120 174.5v3.5M120.7 175.2v2.1M121.5 176v.5M86.1 180.1v2.5M86.1 181.3h2.6" fill="none" stroke="#262626" stroke-width=".25"/>
<path d="M25.1 33.8h2.5M32.7 33.8h2.6M88.7 181.3h2.5M96.3 181.3h2.6" fill="none" stroke="#000" stroke-width=".25"/>
<g fill="none" stroke="#0e0e0e" stroke-width=".25">
<path d="M14.9 16h10.2M14.9 21.1h10.2M14.9 26.2h10.2M22.6 33.8h2.5M35.3 36.3h5.1M35.3 38.9h5.1M35.3 33.8h5.1M70.9 36.3h2.5M70.9 33.8h2.5M73.4 26.2v12.7h-2.5M134.5 28.7h20.3M139.6 36.3h15.2"/>
<path d="M139.6 38.9h15.2M139.6 31.2h15.2M221 36.3h12.7M233.7 31.2h-12.7v45.8h12.7M266.8 36.3h5M266.8 38.9h5M266.8 33.8h5M271.8 31.2v17.8h-5M276.9 28.7v2.5h-10.1M35.3 41.4h5.1M40.4 46.5h-2.6v2.5M83.6 51.6v-5.1h7.6v5.1"/>
<path d="M104 49v2.6h-2.6v2.5M124.3 59.2v5.1h-2.5M144.7 51.6h12.7M182.8 54.1v7.7h5.1M221 41.4h12.7M221 44h12.7M221 49h12.7M221 51.6h12.7M233.7 56.7h-20.4v10.2M266.8 41.4h5M266.8 44h5M266.8 46.5h5"/>
<path d="M83.6 61.8v12.7h17.8M91.2 61.8v7.6h10.2M96.3 64.3h5.1M96.3 66.9h5.1M121.8 74.5h2.5v2.5M147.2 71.9h10.2M187.9 66.9h-5.1v5M203.2 61.8h30.5M203.2 66.9h10.1v2.5M205.7 77v5.1M205.7 66.9v2.5M213.3 77v2.6h-7.6"/>
<path d="M221 66.9h12.7M221 74.5h12.7M221 69.4h12.7M106.5 97.4v5.1h20.3M157.4 89.7h76.3M157.4 97.4h76.3M32.7 110.1h15.3M32.7 112.6h15.3M32.7 115.2h15.3M32.7 117.7h5.1M58.2 110.1h2.5v2.5h-2.5M60.7 112.6v2.6h-2.5"/>
<path d="M60.7 105v5.1M106.5 102.5v5.1h2.5M154.8 110.1h38.2M154.8 117.7h38.2M228.6 117.7h38.2v2.6M266.8 107.6v2.5h-38.2M32.7 127.9h17.8v12.7M32.7 138.1h5.1M32.7 122.8h5.1M32.7 130.4h20.4M32.7 133h17.8M157.4 138.1h10.1"/>
<path d="M32.7 143.2h5.1M32.7 140.6h5.1M32.7 145.7h5.1M78.5 158.4h20.4v5.1M157.4 143.2h7.6M223.5 140.6v5.1M223.5 155.9v5.1M25.1 163.5h5.1M25.1 166.1h5.1M25.1 168.6h5.1M25.1 171.1h5.1M25.1 173.7h5.1"/>
<path d="M25.1 176.2h5.1M25.1 178.8h5.1M30.2 161h-5.1v20.3M55.6 161h2.6v17.8M55.6 163.5h2.6M55.6 166.1h2.6M55.6 168.6h2.6M55.6 171.1h2.6M55.6 173.7h2.6M55.6 176.2h2.6M78.5 176.2h20.4v5.1M149.7 166.1h10.2"/>
<path d="M149.7 171.1h10.2M149.7 173.7h10.2M208.2 161h25.5M243.9 161h5.1M262.2 161h7.1M149.7 181.3h10.2"/>
</g>
<g fill="#f0f0f0" stroke="#262626" stroke-width=".21">
<path d="M96.3 147h8.9l1.3 1.3-1.3 1.2h-8.9z" fill-rule="evenodd"/>
<path d="M96.3 149.5h8.9l1.3 1.3-1.3 1.3h-8.9z" fill-rule="evenodd"/>
</g>
<path d="M83.6 148.3h12.7M83.6 150.8h12.7" fill="none" stroke="#0e0e0e" stroke-width=".25"/>
<text font-size="2.5" fill="#0e0e0e" x="134" y="150.3">有源晶振/25Mhz</text>
<g font-size="2.3">
<text x="38.2" y="11.7">1</text>
<text x="111.3" y="11.7">2</text>
<text x="184.5" y="11.7">3</text>
<text x="257.6" y="11.7">4</text>
<text x="157.6" y="28.2">35</text>
<text x="160.4" y="29.5">VCCA1</text>
<text x="177.1" y="29.5">GNDA1</text>
<text x="185.4" y="28.2">36</text>
<text x="3.9" y="34.6">A</text>
<text x="44.3" y="33.3">2</text>
<text x="44.3" y="35.8">6</text>
<text x="46" y="34.6">DATA</text>
<text x="60.6" y="34.6">VCC</text>
<text x="65.8" y="33.3">3</text>
<text x="65.8" y="35.8">7</text>
<text x="156.5" y="35.8">107</text>
<text x="157.6" y="30.7">37</text>
<text x="160.4" y="32">VCCD_PLL1</text>
<text x="185.4" y="35.8">108</text>
<text x="236.5" y="30.7">17</text>
<text x="236.5" y="35.8">26</text>
<text x="239.3" y="32">VCCIO1</text>
<text x="252.6" y="32">VCCINT</text>
<text x="252.6" y="34.6">VCCINT</text>
<text x="261.7" y="30.7">5</text>
<text x="261.7" y="33.3">29</text>
<text x="261.7" y="35.8">45</text>
<text x="291.4" y="34.6">A</text>
<text x="44.3" y="38.4">1</text>
<text x="44.3" y="40.9">5</text>
<text x="46" y="39.6">nCS</text>
<text x="46.5" y="37.1">DCLK</text>
<text x="60.6" y="37.1">VCC</text>
<text x="60.6" y="39.6">VCC</text>
<text x="65.8" y="38.4">8</text>
<text x="156.5" y="38.4">109</text>
<text x="160.4" y="37.1">VCCA2</text>
<text x="160.4" y="39.6">VCCD_PLL2</text>
<text x="177.1" y="37.1">GNDA2</text>
<text x="236.5" y="40.9">40</text>
<text x="239.3" y="37.1">VCCIO2</text>
<text x="252.6" y="37.1">VCCINT</text>
<text x="252.6" y="39.6">VCCINT</text>
<text x="261.7" y="38.4">61</text>
<text x="261.7" y="40.9">78</text>
<text x="44.3" y="46">4</text>
<text x="46" y="47.3">GND</text>
<text x="46" y="42.2">ASDI</text>
<text x="236.5" y="43.5">47</text>
<text x="239.3" y="42.2">VCCIO3</text>
<text x="239.3" y="44.7">VCCIO3</text>
<text x="252.6" y="42.2">VCCINT</text>
<text x="252.6" y="44.7">VCCINT</text>
<text x="252.6" y="47.3">VCCINT</text>
<text x="261.7" y="43.5">102</text>
<text x="261.7" y="46">116</text>
<text x="236.5" y="48.6">56</text>
<text x="236.5" y="51.1">62</text>
<text x="239.3" y="49.8">VCCIO4</text>
<text x="239.3" y="52.4">VCCIO4</text>
<text x="252.6" y="49.8">VCCINT</text>
<text x="261.7" y="48.6">134</text>
<text x="236.5" y="56.2">81</text>
<text x="239.3" y="57.4">VCCIO5</text>
<text x="107" y="65.1">1</text>
<text x="115" y="65.1">2</text>
<text x="236.5" y="61.3">93</text>
<text x="239.3" y="62.5">VCCIO6</text>
<text x="107" y="67.6">3</text>
<text x="107" y="70.2">5</text>
<text x="115" y="67.6">4</text>
<text x="115" y="70.2">6</text>
<text x="235.3" y="68.9">122</text>
<text x="235.4" y="66.4">117</text>
<text x="239.3" y="67.6">VCCIO7</text>
<text x="239.3" y="70.2">VCCIO7</text>
<text x="107" y="72.7">7</text>
<text x="107" y="75.3">9</text>
<text x="113.9" y="75.3">10</text>
<text x="115" y="72.7">8</text>
<text x="235.3" y="74">130</text>
<text x="235.3" y="76.5">139</text>
<text x="239.3" y="75.3">VCCIO8</text>
<text x="239.3" y="77.8">VCCIO8</text>
<text x="4" y="82.9">B</text>
<text x="291.4" y="82.9">B</text>
<text x="17.4" y="113.4">nCONFIG</text>
<text x="17.7" y="110.9">nSTATUS</text>
<text x="27.6" y="112.1">14</text>
<text x="27.6" y="109.6">9</text>
<text x="13.5" y="116">CONF_DONE</text>
<text x="20.4" y="118.5">DCLK</text>
<text x="27.6" y="117.2">12</text>
<text x="27.6" y="114.7">92</text>
<text x="23.1" y="123.6">nCE</text>
<text x="27.6" y="122.3">21</text>
<text x="4" y="131.2">C</text>
<text x="19.9" y="131.2">MSEL1</text>
<text x="19.9" y="128.7">MSEL2</text>
<text x="27.6" y="129.9">96</text>
<text x="27.6" y="127.4">97</text>
<text x="291.4" y="131.2">C</text>
<text x="19.9" y="133.8">MSEL0</text>
<text x="27.6" y="137.6">18</text>
<text x="27.6" y="132.5">94</text>
<text x="138.4" y="137.6">2</text>
<text x="152.3" y="137.6">3</text>
<text x="22" y="141.4">TCK</text>
<text x="22.4" y="143.9">TDO</text>
<text x="22.4" y="138.9">TMS</text>
<text x="27.6" y="142.7">20</text>
<text x="27.6" y="140.1">16</text>
<text x="138.4" y="142.7">1</text>
<text x="140.1" y="143.9">NC</text>
<text x="140.1" y="138.9">GND</text>
<text x="147" y="143.9">VCC</text>
<text x="147.1" y="138.9">OUT</text>
<text x="152.3" y="142.7">4</text>
<text x="23.3" y="146.5">TDI</text>
<text x="27.6" y="145.2">15</text>
<text x="34.1" y="160.5">4</text>
<text x="35.8" y="161.8">GND</text>
<text x="45" y="161.8">GND</text>
<text x="50.5" y="160.5">79</text>
<text x="252.9" y="160.5">1</text>
<text x="257.1" y="160.5">2</text>
<text x="33" y="163">19</text>
<text x="33" y="165.6">22</text>
<text x="35.8" y="164.3">GND</text>
<text x="35.8" y="166.8">GND</text>
<text x="45" y="164.3">GND</text>
<text x="45" y="166.8">GND</text>
<text x="50.5" y="163">82</text>
<text x="50.5" y="165.6">95</text>
<text x="162.7" y="165.6">23</text>
<text x="166" y="166.8">CLK1, DIFFCLK_0n</text>
<text x="33" y="168.1">27</text>
<text x="33" y="170.6">41</text>
<text x="33" y="173.2">48</text>
<text x="35.8" y="169.4">GND</text>
<text x="35.8" y="171.9">GND</text>
<text x="45" y="169.4">GND</text>
<text x="45" y="171.9">GND</text>
<text x="50.5" y="168.1">118</text>
<text x="50.5" y="170.6">123</text>
<text x="50.5" y="173.2">131</text>
<text x="162.7" y="168.1">24</text>
<text x="162.7" y="170.6">25</text>
<text x="162.7" y="173.2">91</text>
<text x="166" y="169.4">CLK2, DIFFCLK_1p</text>
<text x="166" y="171.9">CLK3, DIFFCLK_1n</text>
<text x="3.9" y="179.6">D</text>
<text x="33" y="175.7">57</text>
<text x="33" y="178.3">63</text>
<text x="35.8" y="174.5">GND</text>
<text x="35.8" y="177">GND</text>
<text x="35.8" y="179.6">GND</text>
<text x="45" y="174.5">GND</text>
<text x="45" y="177">GND</text>
<text x="50.5" y="175.7">140</text>
<text x="162.7" y="175.7">90</text>
<text x="162.7" y="178.3">89</text>
<text x="166" y="174.5">CLK4, DIFFCLK_2p</text>
<text x="166" y="177">CLK5, DIFFCLK_2n</text>
<text x="166" y="179.6">CLK6, DIFFCLK_3p</text>
<text x="201.9" y="178.3">Title</text>
<text x="291.4" y="179.6">D</text>
<text x="162.7" y="180.8">88</text>
<text x="166" y="182.1">CLK7, DIFFCLK_3n</text>
<text x="201.9" y="185.9">Size</text>
<text x="214.6" y="185.9">Number</text>
<text x="265.5" y="185.9">Revision</text>
<text x="203.2" y="189.7">A4</text>
<text x="201.9" y="193.5">Date:</text>
<text x="201.9" y="196.1">File:</text>
<text x="213.3" y="193.5">2021/7/20</text>
<text x="213.3" y="196.1">E:\1.Project\..\CONFIG.SchDoc</text>
<text x="252.8" y="193.5">Sheet</text>
<text x="252.8" y="196.1">Drawn By:</text>
<text x="264.8" y="193.5">of</text>
<text x="38.2" y="199.9">1</text>
<text x="111.3" y="199.9">2</text>
<text x="184.5" y="199.9">3</text>
<text x="257.6" y="199.9">4</text>
</g>
<g font-size="2.3" fill="#262626">
<text x="14.9" y="15.5">ASDO</text>
<text x="27.6" y="16.7">ASDO</text>
<text x="14.9" y="20.6">nCS</text>
<text x="27.6" y="21.8">nCS</text>
<text x="68.2" y="23.1">VCC_3.3V</text>
<text x="14.9" y="25.7">DATA</text>
<text x="27.6" y="26.9">DATA</text>
<text x="139.6" y="28.2">VCC_2.5V</text>
<text x="196" y="29.5">GND</text>
<text x="215.8" y="28.2">VCC_3.3V</text>
<text x="271.7" y="25.7">VCC_1.2V</text>
<text x="9.1" y="34.6">VCC_3.3V</text>
<text x="35.3" y="33.3">DATA</text>
<text x="35.3" y="35.8">DCLK</text>
<text x="139.6" y="35.8">VCC_2.5V</text>
<text x="139.6" y="30.7">VCC_PLL1</text>
<text x="35.3" y="38.4">nCS</text>
<text x="35.3" y="40.9">ASDO</text>
<text x="139.6" y="38.4">VCC_PLL2</text>
<text x="196" y="37.1">GND</text>
<text x="80.9" y="43.5">VCC_2.5V</text>
<text x="101.5" y="43.5">GND</text>
<text x="121.8" y="53.6">GND</text>
<text x="147.2" y="51.1">VCC_1.2V</text>
<text x="167.1" y="48.6">VCC_PLL1</text>
<text x="177.6" y="51.1">VCC_2.5V</text>
<text x="35.3" y="56.2">GND</text>
<text x="96.3" y="63.8">TCK</text>
<text x="96.3" y="66.4">TDO</text>
<text x="96.3" y="68.9">TMS</text>
<text x="121.8" y="66.4">VCC_2.5V</text>
<text x="147.2" y="71.4">VCC_1.2V</text>
<text x="167.1" y="68.9">VCC_PLL2</text>
<text x="170.1" y="66.4">GND</text>
<text x="96.3" y="74">TDI</text>
<text x="121.8" y="84.2">GND</text>
<text x="152.2" y="86.7">VCC_3.3V</text>
<text x="170.1" y="86.7">GND</text>
<text x="203.2" y="89.3">GND</text>
<text x="119.2" y="102">SYS_RST</text>
<text x="119.7" y="98.2">VCC_3.3V</text>
<text x="47.2" y="105.8">VCC_3.3V</text>
<text x="78.1" y="103.3">GND</text>
<text x="187.8" y="107.1">VCC_1.2V</text>
<text x="261.6" y="104.5">VCC_2.5V</text>
<text x="32.7" y="109.6">nSTATUS</text>
<text x="32.7" y="112.1">nCONFIG</text>
<text x="122.3" y="108.3">GND</text>
<text x="32.7" y="114.7">CONF_DONE</text>
<text x="32.7" y="117.2">DCLK</text>
<text x="32.7" y="122.3">nCE</text>
<text x="53.6" y="123.6">GND</text>
<text x="56.1" y="131.2">VCC_3.3V</text>
<text x="32.7" y="137.6">TMS</text>
<text x="167.6" y="137.6">SYS_CLK</text>
<text x="218.3" y="137.6">VCC_3.3V</text>
<text x="32.7" y="140.1">TCK</text>
<text x="32.7" y="142.7">TDO</text>
<text x="123.9" y="138.9">GND</text>
<text x="188.4" y="143.9">VCC_3.3V</text>
<text x="32.7" y="145.2">TDI</text>
<text x="48" y="147.8">GND</text>
<text x="83.6" y="147.8">KEY1</text>
<text x="98.9" y="149">KEY1</text>
<text x="83.6" y="150.3">KEY2</text>
<text x="98.9" y="151.6">KEY2</text>
<text x="78.5" y="157.9">KEY1</text>
<text x="122.3" y="159.2">GND</text>
<text x="162.5" y="157.9">GND</text>
<text x="208.3" y="160.5">CONF_DONE</text>
<text x="274.9" y="161.8">GND</text>
<text x="75.2" y="164.3">VCC_3.3V</text>
<text x="149.7" y="165.6">SYS_CLK</text>
<text x="78.5" y="175.7">KEY2</text>
<text x="122.3" y="177">GND</text>
<text x="55.7" y="185.9">GND</text>
<text x="75.2" y="182.1">VCC_3.3V</text>
<text x="149.7" y="180.8">SYS_RST</text>
<text x="22.6" y="188.5">GND</text>
</g>
<g font-size="2.3" fill="#0e0e0e">
<text x="159.9" y="25.7">U1M</text>
<text x="238.8" y="28.2">U1K</text>
<text x="27.6" y="32.3">R1</text>
<text x="45.4" y="30.7">U2</text>
<text x="27.6" y="36.9">10K</text>
<text x="159.9" y="43.5">EP4CE6E22C8</text>
<text x="159.9" y="49.8">L1</text>
<text x="84.6" y="56.2">R2</text>
<text x="92.2" y="56.2">R3</text>
<text x="102.4" y="58.7">R4</text>
<text x="103.9" y="56.2">10K/NC</text>
<text x="111.6" y="58.7">JTAG1</text>
<text x="159.9" y="56.7">0603磁珠</text>
<text x="174.9" y="56.2">C1</text>
<text x="190.4" y="60">L2</text>
<text x="84.6" y="61.3">10K</text>
<text x="92.2" y="61.3">10K</text>
<text x="190.4" y="65.1">L3</text>
<text x="203.2" y="61.3">0603磁珠</text>
<text x="159.9" y="70.2">L4</text>
<text x="203.2" y="66.4">0603磁珠/</text>
<text x="213.4" y="66.4">NC</text>
<text x="159.9" y="74">0603磁珠</text>
<text x="174.9" y="76.5">C4VCC_3.3V</text>
<text x="208" y="74">C2</text>
<text x="215.6" y="74">C3</text>
<text x="238.8" y="81.6">EP4CE6E22C8</text>
<text x="152.8" y="94.8" transform="rotate(90 152.8 94.8)">0.1uF/16V</text>
<text x="159.7" y="94.3">C5</text>
<text x="167.3" y="94.3">C6</text>
<text x="174.9" y="94.3">C7</text>
<text x="182.6" y="94.3">C8</text>
<text x="190.2" y="94.3">C9</text>
<text x="197.8" y="94.3">C10</text>
<text x="213.1" y="94.3">C12</text>
<text x="220.7" y="94.3">C13</text>
<text x="228.3" y="94.3">C14</text>
<text x="236" y="94.3">C15</text>
<text x="93.5" y="99.2">KEY1</text>
<text x="106.5" y="96.9">R5</text>
<text x="114.1" y="96.9">10K</text>
<text x="17.5" y="104.5">U1J</text>
<text x="106.5" y="107.1">C17</text>
<text x="48" y="109.6">R6</text>
<text x="48" y="112.1">R7</text>
<text x="55.6" y="112.1">10K</text>
<text x="109.1" y="112.1">0.1uF/16V</text>
<text x="48" y="114.7">R8</text>
<text x="55.6" y="114.7">10K</text>
<text x="55.6" y="117.2">10K</text>
<text x="157.1" y="114.7">C18</text>
<text x="164.7" y="114.7">C19</text>
<text x="172.4" y="114.7">C20</text>
<text x="180" y="114.7">C21</text>
<text x="187.6" y="114.7">C22</text>
<text x="195.3" y="114.7">C23</text>
<text x="230.9" y="114.7">C24</text>
<text x="238.5" y="114.7">C25</text>
<text x="246.1" y="114.7">C26</text>
<text x="253.8" y="114.7">C27</text>
<text x="40.4" y="121.3">R9</text>
<text x="40.4" y="125.9">10K</text>
<text x="139.6" y="135">X1</text>
<text x="172.6" y="140.1">L5</text>
<text x="167.6" y="147.5">C28</text>
<text x="12.4" y="150.3">EP4CE6E22C8</text>
<text x="165" y="150.3">0.1uF/16V</text>
<text x="224.5" y="150.1">R10</text>
<text x="226.1" y="152.8">10K</text>
<text x="35.3" y="157.9">U1L</text>
<text x="103.7" y="161.2">KEY2</text>
<text x="236.2" y="159.5">R11</text>
<text x="91.2" y="162">R12</text>
<text x="96.3" y="165.6">10K</text>
<text x="165" y="163">U1I</text>
<text x="236.2" y="164">100R</text>
<text x="253.8" y="165.3">LED1</text>
<text x="91.2" y="179.8">R13</text>
<text x="103.7" y="179">KEY3</text>
<text x="35.3" y="183.4">EP4CE6E22C8</text>
<text x="96.3" y="183.4">10K</text>
<text x="165" y="185.9">EP4CE6E22C8</text>
</g>
</svg>
